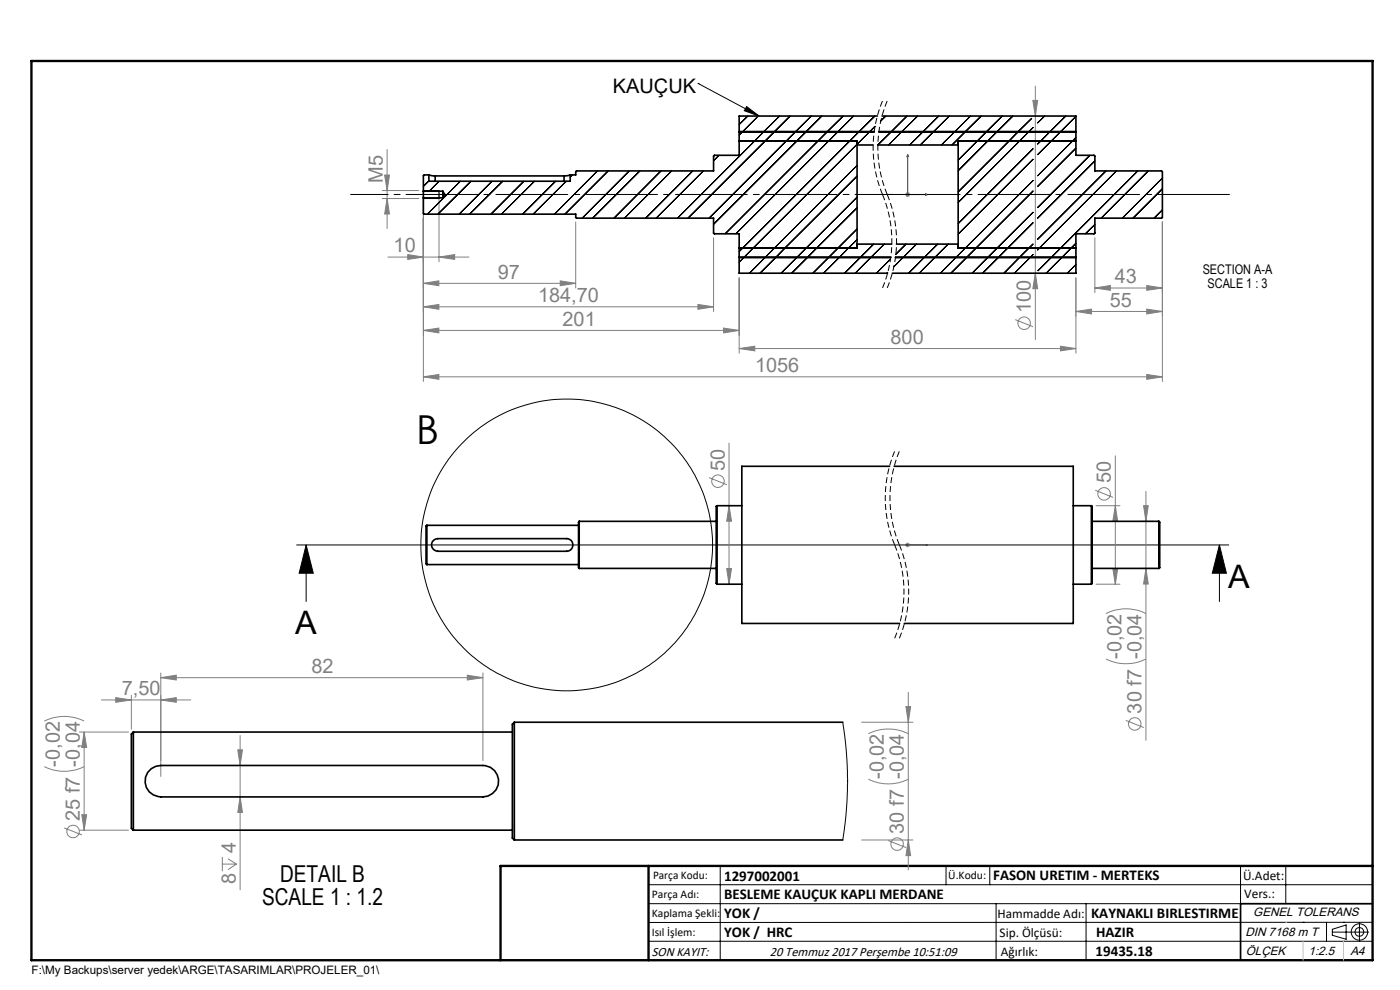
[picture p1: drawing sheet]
<svg xmlns="http://www.w3.org/2000/svg" width="297mm" height="210mm" viewBox="0 0 297 210" stroke-linecap="round" stroke-linejoin="round" font-family="sans-serif">
<g fill="none" stroke="#808080" stroke-width=".21">
<path d="M219.6 18.3v53.7M81.6 37.1h1l-.5 3.3zM82.1 31.7v16.8M219.1 21.3h1l-.5 3.3zM81.1 42.1h7.7M81.1 40.4h7.7M82.1 42.1l.5 3.3h-1zM82.3 54.5h17.2M86.5 54l3.3 .5-3.3 .5zM89.8 41.4v39.5M93.1 54.5l3.3-.5v1zM93.1 41.4v14.1"/>
<path d="M118.9 59.6l3.2 .5-3.2 .5zM122.1 47.1v14M151.4 50.4v15.7M156.8 58.9v16M192 41.3h1M192.2 40.9l.7 .7M192.5 40.8v1M192.9 40.9l-.7 .7M219.6 58l.5 3.2h-1zM228.2 58.9v16M232.3 50.4v11.7M246.6 47.1v33.8"/>
<path d="M89.8 60.1l3.3-.5v1zM89.8 65.1l3.3-.5v1zM89.8 70.1l3.3-.5v1zM89.8 79.9l3.3-.5v1.1zM89.8 60.1h32.3M89.8 65.1h61.6M89.8 70.1h67M89.8 79.9h156.8M148.1 64.6l3.3 .5-3.3 .5zM153.5 69.6l3.3 .5-3.3 .5zM156.8 73.9l3.3-.5v1zM156.8 73.9h71.4"/>
<path d="M215.4 67.8l3.7 1.5M225 73.4l3.2 .5-3.2 .5zM228.2 66.1l3.4-.5v1zM228.2 66.1h18.4M232.3 61.1l3.2-.5v1zM232.3 61.1h14.3M243.3 60.6l3.3 .5-3.3 .5zM243.3 65.6l3.3 .5-3.3 .5zM243.3 79.4l3.3 .5-3.3 .6zM154.7 94v29.9M236.6 96.7v27.2M150.4 101.3l3.8 1.5"/>
<path d="M154.7 107.3l.5 3.3h-1zM192 115.6h1M192.2 115.2l.7 .7M192.5 115.1v1M192.9 115.2l-.7 .7M232.3 104l3.8 1.5M232.5 107.3h5.1M236.6 107.3l.5 3.3h-1zM242.1 110.6h2.8M242.6 107.3h1l-.5 3.3zM243.1 104.2v52.8M154.2 120.6h1l-.5 3.3z"/>
<path d="M232.5 123.9h5.1M234.6 139.8a9.6 9.6 0 0 0 8.5 0M234.6 130.2a9.3 9.3 0 0 1 8.5 0M236.1 120.6h1l-.5 3.3zM242.1 120.6h2.8M243.1 120.6l.5 3.3h-1zM9.4 153a9.6 9.6 0 0 1 8.5 0M16.9 155.3h10.4M17.9 155.3l.5 3.3h-1zM17.9 155.3v20.8M21.5 148.5h19M24.6 148l3.3 .5-3.3 .5z"/>
<path d="M27.9 147.5v7.2M34.1 143.7l3.3-.5v1zM34.1 142.8v21.9M34.1 143.7h68.3M34.1 148.5l3.3-.5v1zM50.4 159.1h1l-.5 3.3zM50.9 156v32.8M99.1 143.2l3.3 .5-3.3 .5zM102.4 142.8v18.6M182.8 153.2h10.9M184.2 155.6a9.6 9.6 0 0 1 8.5 0M192.2 149.9h1l-.5 3.3z"/>
<path d="M192.7 146.9v37.6M238.8 152.8l3.8 1.5M9.4 162.6a9.6 9.6 0 0 0 8.5 0M13.6 175.6l3.8 1.5M16.9 176.1h10.4M17.4 172.8h1l-.5 3.3zM50.9 169l.5 3.3h-1zM182.8 178.2h10.9M184.2 165.3a9.3 9.3 0 0 0 8.5 0M188.4 178.3l3.8 1.5M192.7 178.2l.5 3.3h-1zM47.2 181.8v3"/>
<path d="M47.2 183.3h3M48.4 182.2l1.8 1.1M50.2 183.3l-1.8 1.2"/>
<circle cx="217.3" cy="68.6" r="1.32"/>
<circle cx="152.3" cy="102.1" r="1.32"/>
<circle cx="234.2" cy="104.8" r="1.33"/>
<circle cx="240.7" cy="153.6" r="1.32"/>
<circle cx="15.5" cy="176.4" r="1.33"/>
<circle cx="190.3" cy="179" r="1.32"/>
</g>
<g fill="none" stroke="#000" stroke-width=".21">
<path d="M148.1 17.7h.1M148.1 17.7l12.9 6.9M158.4 22.6l2.6 2-3.1-1.1zM89.8 40.4h3.3M89.8 42.1h3.3M62.9 115.6h197.8M64.9 115.6l1.6 6h-3zM64.9 115.6v12M258.7 115.6l1.5 6h-3zM258.7 115.6v12M137.6 187.7h153.6M137.6 191.7h153.6"/>
<path d="M137.6 199.7h153.6M152.8 183.7v20M200.7 183.7v4M210 183.7v4M211.3 191.7v12M230.4 191.7v12M263.2 183.7v20M272.8 183.7v8M276.4 195.6h.1M281.4 195.6v4.1M282.6 197.7h7.8M282.6 197.1l3-.9v3l-3-.8z"/>
<path d="M285 195.6h.1M288.4 195.8v3.8M291.2 195.6l-153.6 .1"/>
<circle cx="120.2" cy="115.6" r="30.9"/>
<circle cx="288.4" cy="197.7" r="1.74"/>
<circle cx="288.4" cy="197.7" r=".93"/>
</g>
<path d="M187.2 21.4a25.8 25.8 0 0 0 0 19.9M188.2 21.4a25.8 25.8 0 0 0 0 19.9M187.2 41.3a25.8 25.8 0 0 1 0 19.8M188.2 41.3a25.8 25.8 0 0 1 0 19.8M189.8 95.7a25.8 25.8 0 0 0 0 19.9M190.8 95.7a25.8 25.8 0 0 0 0 19.9M189.8 115.6a25.8 25.8 0 0 1 0 19.8M190.8 115.6a25.8 25.8 0 0 1 0 19.8" fill="none" stroke="#000" stroke-width=".21" stroke-dasharray="1.3 .6" stroke-linecap="butt"/>
<path d="M192.5 32.8v8.5h4.3M192.5 32.8l.2 .4h-.3zM196.4 41.2l.4 .1-.4 .1zM192.4 115.6h.3zM192.5 115.6h.1M192.5 115.6h4.3M196.8 115.6h-.4h.4" fill="none" stroke="#00f" stroke-width=".21"/>
<path d="M93.1 40.4v1.7M106.2 203.7h185" fill="none" stroke="#000" stroke-width=".25"/>
<path d="M291.2 191.7h-28v12" fill="none" stroke="#000" stroke-width=".35"/>
<path d="M6.7 12.9h284.5v190.8h-284.5zM137.6 183.7v20M291.2 183.7h-185v20" fill="none" stroke="#000" stroke-width=".5"/>
<path d="M272.8 195.6h.1M276.4 199.7v4M285 199.7v4" fill="none" stroke="#c0c0c0" stroke-width=".21"/>
<path d="M189.4 41.3h-115" fill="none" stroke="#000" stroke-width=".21" stroke-dasharray="15.2 1.3 1.3 1.3" stroke-dashoffset="7.3"/>
<path d="M261.1 41.3h-72.9" fill="none" stroke="#000" stroke-width=".21" stroke-dasharray="15.2 1.3 1.3 1.3" stroke-dashoffset="-.2"/>
<path d="M258.7 115.6l1.5 6h-3zM64.9 115.6l1.6 6h-3z" fill="#000"/>
<g fill="#00f">
<path d="M196.4 115.6h.4zM192.4 115.6h.3z"/>
<path d="M196.4 41.2l.4 .1-.4 .1zM192.5 32.8l.2 .4h-.3zM196.4 41.2l.4 .1-.4 .1zM192.5 32.8l.2 .4h-.3z"/>
</g>
<g fill="#808080">
<path d="M99.1 143.2l3.3 .5-3.3 .5zM34.1 143.7l3.3-.5v1z"/>
<path d="M243.3 60.6l3.3 .5-3.3 .5zM232.3 61.1l3.2-.5v1zM243.3 65.6l3.3 .5-3.3 .5zM228.2 66.1l3.4-.5v1zM34.1 148.5l3.3-.5v1zM24.6 148l3.3 .5-3.3 .5z"/>
<path d="M89.8 60.1l3.3-.5v1zM118.9 59.6l3.2 .5-3.2 .5zM89.8 65.1l3.3-.5v1zM148.1 64.6l3.3 .5-3.3 .5zM89.8 70.1l3.3-.5v1zM153.5 69.6l3.3 .5-3.3 .5zM156.8 73.9l3.3-.5v1zM225 73.4l3.2 .5-3.2 .5zM86.5 54l3.3 .5-3.3 .5zM93.1 54.5l3.3-.5v1zM89.8 79.9l3.3-.5v1.1zM243.3 79.4l3.3 .5-3.3 .6z"/>
<path d="M154.2 120.6h1l-.5 3.3zM154.7 107.3l.5 3.3h-1zM236.1 120.6h1l-.5 3.3zM236.6 107.3l.5 3.3h-1zM243.1 120.6l.5 3.3h-1zM242.6 107.3h1l-.5 3.3zM82.1 42.1l.5 3.3h-1zM81.6 37.1h1l-.5 3.3zM17.4 172.8h1l-.5 3.3zM17.9 155.3l.5 3.3h-1zM192.7 178.2l.5 3.3h-1zM192.2 149.9h1l-.5 3.3z"/>
<path d="M219.1 21.3h1l-.5 3.3zM219.6 58l.5 3.2h-1zM50.4 159.1h1l-.5 3.3zM50.9 169l.5 3.3h-1z"/>
</g>
<path d="M158.4 22.6l2.6 2-3.1-1.1z" fill="#000"/>
<g fill="none" stroke="#000" stroke-width=".35">
<path d="M91 37.1l1.3 .2M91 37.1v1.3h30v-1.3M91 37.1h-1l-.2 .2v3.3M92.3 37.3h27.4M92.3 37.3v1.1M119.7 37.3v1.1M121 37.1l-1.3 .2M156.8 27.9h28.7M156.8 29.9h25v22.7h-25M181.8 30.8h3.4M186.1 24.6h-29.3v8.3h-5.2l-.2 .2v3.2h-29.1l-.2 .1v.7h-1.1M186.2 30.8h17.1"/>
<path d="M186.4 27.9h41.8M187.1 24.6h41.1v8.3h3.9l.2 .2v3.2h14.1l.2 .1v9.7l-.2 .2h-14.1v3.2l-.2 .1h-3.9v8.4h-38.9M228.2 29.9h-24.9v22.7h24.9M89.8 40.6v1.4M89.8 42v3.3l.2 .1h32.1v.7l.2 .2h29.1v3.2l.2 .1h5.2v8.4h31.5M89.8 40.6h4.1M89.8 42h4.1M93.9 40.6v1.4M93.9 40.6l.5 .7-.5 .7M156.8 54.6h32.1M181.8 51.8h7.4M190 54.6h38.2"/>
<path d="M190.2 51.8h13.1M188.7 98.9h-31.3v33.3h33.5M189.7 98.9h38v33.3h-35.9M90.6 111.4v8.4M90.6 111.4l-.2 .2v8l.2 .2M90.6 111.4h32.1M90.6 119.8h32.1M91.8 114.9l.7-.6h.4h27.3a1.34 1.34 0 0 1 1.3 1.3 1.34 1.34 0 0 1-1.3 1.3h-27.3a1.37 1.37 0 0 1-1.1-2zM122.9 110.6v10M122.9 110.6l-.2 .2v9.6l.2 .2M122.9 110.6h29M152.1 107.3v16.6"/>
<path d="M152.1 107.3l-.2 .1v16.3l.2 .2M152.1 107.3h5.3M227.7 107.3h3.8M231.5 107.3v16.6M231.5 107.3l.2 .1v16.3l-.2 .2M231.7 110.6h14.2M245.9 110.6v10M245.9 110.6l.1 .2v9.6l-.1 .2M122.9 120.6h29M152.1 123.9h5.3M227.7 123.9h3.8M231.7 120.6h14.2"/>
<path d="M28.3 155.3v20.8M28.3 155.3l-.4 .4v20l.4 .4M28.3 155.3h80.4M109.1 153.2v25M109.1 153.2l-.4 .4v24.2l.4 .4M109.1 153.2h69.7M28.3 176.1h80.4M32.1 163l1-.4 1-.2h68.3a3.3 3.3 0 0 1 3.4 3.3 3.3 3.3 0 0 1-3.4 3.3h-68.3a3.3 3.3 0 0 1-3.2-2.2 3.3 3.3 0 0 1 1.2-3.8zM109.1 178.2h69.7"/>
</g>
<g fill="none" stroke="#000" stroke-width=".21">
<path d="M91 38.4l-1.2 1.1M93.2 38.4l-2.1 2.2M97.6 38.4l-6.9 7M99.9 38.4l-7 7M104.4 38.4l-7 7M106.6 38.4l-7 7M111.1 38.4l-7 7M113.4 38.4l-7 7M117.9 38.4l-7 7M120.1 38.4l-7 7M121.4 37.1l-.4 .5M126.8 36.3l-9.2 9.1"/>
<path d="M129 36.3l-9.2 9.1M133.5 36.3l-10 10M135.7 36.3l-10 10M140.2 36.3l-10 10M142.5 36.3l-10 10M147 36.3l-10 10M149.2 36.3l-10 10M152.5 32.9l-1.1 1.2M158.6 24.6l-1.8 1.8M160.6 24.9l-3.8 3.8M165.4 24.6l-21.7 21.7M167.6 24.6l-21.7 21.7"/>
<path d="M172.1 24.6l-21.7 21.7M174.3 24.6l-22.9 23M178.9 24.6l-25.1 25M181.1 24.6l-25 25M181.8 35.1l-22.8 22.9M181.8 37.4l-20.6 20.6M185.6 24.6l-28.8 28.8M185.6 26.8l-28.8 28.8M187.9 24.6l-1.1 1.1M192.4 24.6l-6.2 6.2M194.7 24.6l-6.2 6.2M199.1 24.6l-6.1 6.2"/>
<path d="M201.4 24.6l-6.2 6.2M205.9 24.6l-6.2 6.2M208.1 24.6l-6.1 6.2M212.6 24.6l-9.3 9.4M214.9 24.6l-11.6 11.6M218.9 25.1l-15.6 15.6M219.1 31.6l-15.8 15.8M219.1 38.3l-19.6 19.7M219.1 27l-15.8 16M219.1 33.8l-15.8 15.9M221.6 24.6l-1.5 1.5M226.1 24.6l-6 5.9"/>
<path d="M228.2 24.7l-8.1 8.1M228.2 31.4l-8.1 8.1M228.2 29.2l-8.1 8.1M231.2 32.9l-11.1 11.1M232.3 34.1l-12.2 12.2M234.6 36.3l-14.5 14.5M236.9 36.3l-16.8 16.7M241.4 36.3l-21.2 21.1M243.6 36.3l-10 10M246.6 37.8l-8.5 8.5M181.8 41.8l-16.1 16.2M181.8 48.6l-9.4 9.4"/>
<path d="M181.8 44.1l-13.8 13.9M181.8 50.8l-7.1 7.2M185.3 51.8l-6.1 6.2M187.6 51.8l-6.2 6.2M188.3 57.8l-.1 .2M188.9 55l-3 3M192.2 51.8l-2.2 2.1M194.4 51.8l-4.8 4.8M198.9 51.8l-6.1 6.2M201.2 51.8l-6.2 6.2M219.1 45l-12.9 13M219.1 51.8l-6.1 6.2"/>
<path d="M219.1 40.5l-17.4 17.5M219.1 47.3l-10.6 10.7M219.1 54l-3.9 4M228.2 56.1l-1.8 1.9M228.2 51.6l-6.3 6.4M232.3 47.6l-2 2M246.6 44.5l-1.8 1.8M246.6 40l-6.3 6.3M178.8 153.2l.7 5.9 .3 6-.3 7.2-.7 5.9"/>
</g>
<text font-size="8.5" x="88.3" y="94.2">B</text>
<g font-size="6.9">
<text x="260.5" y="124.8">A</text>
<text x="62.6" y="134.5">A</text>
</g>
<g font-size="4.9">
<text x="59.4" y="187.1">DETAIL B</text>
<text x="55.6" y="192.1">SCALE 1 : 1.2</text>
</g>
<text font-size="4.2" x="130" y="19.8">KAUÇUK</text>
<g font-size="4.2" fill="#808080">
<text x="81.2" y="38.7" transform="rotate(-90 81.2 38.7)">M5</text>
<text x="83.5" y="53.6">10</text>
<text x="105.6" y="59.1">97</text>
<text x="114.1" y="64.1">184,70</text>
<text x="235.4" y="65.1">55</text>
<text x="236.5" y="60.1">43</text>
<text x="119.3" y="69.1">201</text>
<text x="218.7" y="66.4" transform="rotate(-90 218.7 66.4)">100</text>
<text x="188.9" y="73">800</text>
<text x="160.2" y="79">1056</text>
<text x="153.7" y="99.9" transform="rotate(-90 153.7 99.9)">50</text>
<text x="235.7" y="102.6" transform="rotate(-90 235.7 102.6)">50</text>
<text x="66.1" y="142.8">82</text>
<text x="237.9" y="139.8" transform="rotate(-90 237.9 139.8)">-0,02</text>
<text x="25.8" y="147.5">7,50</text>
<text x="242.2" y="151.4" transform="rotate(-90 242.2 151.4)">30 f7 -0,04</text>
<text x="12.7" y="162.6" transform="rotate(-90 12.7 162.6)">-0,02</text>
<text x="187.5" y="165.3" transform="rotate(-90 187.5 165.3)">-0,02</text>
<text x="16.9" y="174.2" transform="rotate(-90 16.9 174.2)">25 f7 -0,04</text>
<text x="191.8" y="176.8" transform="rotate(-90 191.8 176.8)">30 f7 -0,04</text>
<text x="50" y="181" transform="rotate(-90 50 181)">4</text>
<text x="50" y="187.6" transform="rotate(-90 50 187.6)">8</text>
</g>
<g font-size="3.2">
<text x="153.6" y="186.8">1297002001</text>
<text x="153.6" y="190.8">BESLEME KAUÇUK KAPLI MERDANE</text>
<text x="210.7" y="186.6">FASON URETIM - MERTEKS</text>
<text x="153.6" y="194.8">YOK /</text>
<text x="231.5" y="194.8">KAYNAKLI BIRLESTIRME</text>
<text x="153.6" y="198.8">YOK / HRC</text>
<text x="232.4" y="202.8">19435.18</text>
<text x="232.5" y="198.8">HAZIR</text>
</g>
<g font-size="2.8">
<text x="255.1" y="58.2">SECTION A-A</text>
<text x="256.2" y="61">SCALE 1 : 3</text>
<text x="263.7" y="186.7">Ü.Adet:</text>
<text x="263.9" y="190.5">Vers.:</text>
<text x="211.6" y="194.8">Hammadde Adı:</text>
<text x="138.3" y="202.8">SON KAYIT:</text>
<text x="163.3" y="202.8">20 Temmuz 2017 Perşembe 10:51:09</text>
<text x="212.1" y="198.7">Sip. Ölçüsü:</text>
<text x="212.3" y="202.7">Ağırlık:</text>
</g>
<g font-size="2.6">
<text x="265.9" y="194.4">GENEL TOLERANS</text>
<text x="264.2" y="198.5">DIN 7168 m T</text>
<text x="264.3" y="202.6">ÖLÇEK</text>
<text x="277.6" y="202.6">1:2.5</text>
<text x="286.5" y="202.6">A4</text>
</g>
<g font-size="2.5">
<text x="138.3" y="190.5">Parça Adı:</text>
<text x="138.5" y="186.5">Parça Kodu:</text>
<text x="201.2" y="186.5">Ü.Kodu:</text>
<text x="138.3" y="194.5">Kaplama Şekli:</text>
<text x="138.3" y="198.6">Isıl İşlem:</text>
<text x="6.7" y="206.7">F:\My Backups\server yedek\ARGE\TASARIMLAR\PROJELER_01\</text>
</g>
</svg>
